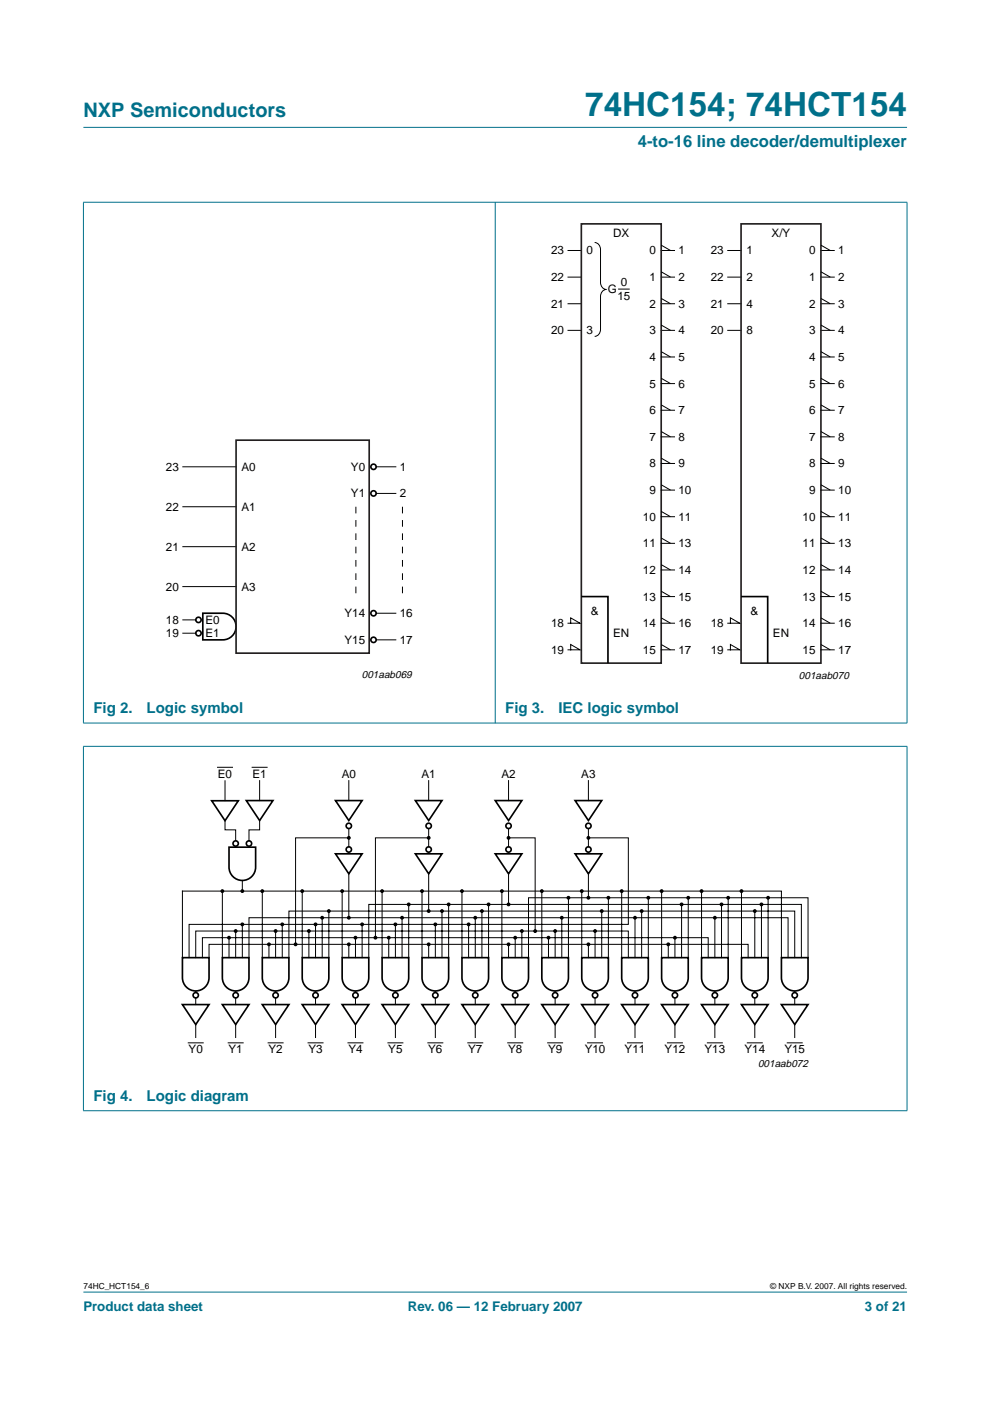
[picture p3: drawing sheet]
<svg xmlns="http://www.w3.org/2000/svg" width="210mm" height="297mm" viewBox="0 0 210 297" stroke-linecap="round" stroke-linejoin="round" font-family="sans-serif">
<g fill="#00708a" stroke="#00708a" stroke-width=".21">
<path d="M17.7 273.9h174.6z"/>
<path d="M17.7 27h174.6z"/>
<path d="M17.7 42.9v110.4z"/>
<path d="M105 42.8v110.5z"/>
<path d="M192.3 42.9v110.4z"/>
<path d="M17.6 42.9h174.8z"/>
<path d="M17.6 153.3h174.8z"/>
<path d="M17.7 158.3v77.2z"/>
<path d="M192.3 158.3v77.2z"/>
<path d="M17.6 158.2h174.8z"/>
<path d="M17.6 235.5h174.8z"/>
</g>
<g fill="none" stroke="#000" stroke-width=".21">
<path d="M120.4 58.8h2.9M120.4 53.1h2.9M126.1 51.4a1.36 1.36 0 0 1 1.2 1.5v7a1.41 1.41 0 0 0 1.3 1.5 1.36 1.36 0 0 0-1.3 1.5v6.9a1.41 1.41 0 0 1-1.2 1.5M140.2 58.8h2.8M140.2 53.1h2.8M140.2 52l2 1.1M140.2 57.6l2 1.2M154.3 58.8h2.8M154.3 53.1h2.8M174.1 58.8h2.8M174.1 53.1h2.8M174.1 52l1.9 1.1"/>
<path d="M174.1 57.6l1.9 1.2M120.4 64.4h2.9M120.4 70h2.9M131.2 61.3h2.2M140.2 64.4h2.8M140.2 70h2.8M140.2 63.3l2 1.1M140.2 68.9l2 1.1M140.2 75.7h2.8M140.2 74.6l2 1.1M154.3 64.4h2.8M154.3 70h2.8"/>
<path d="M174.1 64.4h2.8M174.1 70h2.8M174.1 75.7h2.8M174.1 63.3l1.9 1.1M174.1 68.9l1.9 1.1M174.1 74.6l1.9 1.1M38.8 99h11.3M79.8 99h4.1M140.2 81.3h2.8M140.2 80.2l2 1.1M140.2 87h2.8M140.2 85.8l2 1.2"/>
<path d="M140.2 92.6h2.8M140.2 91.5l2 1.1M140.2 98.3h2.8M140.2 97.1l2 1.2M174.1 81.3h2.8M174.1 87h2.8M174.1 92.6h2.8M174.1 98.3h2.8M174.1 80.2l1.9 1.1M174.1 85.8l1.9 1.2M174.1 91.5l1.9 1.1M174.1 97.1l1.9 1.2"/>
<path d="M38.8 115.9h11.3M38.8 107.4h11.3M79.8 104.6h4.1M140.2 103.9h2.8M140.2 102.8l2 1.1M140.2 109.6h2.8M140.2 108.4l2 1.2M140.2 115.2h2.8M140.2 114.1l2 1.1M140.2 119.7l2 1.1M174.1 103.9h2.8M174.1 109.6h2.8"/>
<path d="M174.1 115.2h2.8M174.1 102.8l1.9 1.1M174.1 108.4l1.9 1.2M174.1 114.1l1.9 1.1M174.1 119.7l1.9 1.1M38.8 131.4h2.7M38.8 134.2h2.7M38.8 124.4h11.3M79.8 135.7h4.1M79.8 130h4.1M120.4 137.8h2.6l-2-1.2v1.2M120.4 132.1h2.6l-2-1.1v1.1"/>
<path d="M140.2 120.8h2.8M140.2 126.5h2.8M140.2 125.4l2 1.1M140.2 132.1h2.8M140.2 131l2 1.1M140.2 137.8h2.8M140.2 136.6l2 1.2M154.3 137.8h2.5l-1.9-1.2v1.2M154.3 132.1h2.5l-1.9-1.1v1.1M174.1 120.8h2.8M174.1 126.5h2.8M174.1 132.1h2.8"/>
<path d="M174.1 137.8h2.8M174.1 125.4l1.9 1.1M174.1 131l1.9 1.1M174.1 136.6l1.9 1.2M46 162.7h3.4M47.7 174v1.9h2.3v2.3M47.7 165.5v4.2M53.4 162.7h3.3M55 174v1.9h-2.2v2.4M55 165.5v4.2M74 165.5v4.2M74 175.7v3.8"/>
<path d="M74 177.6h-11.3v22.6M90.9 165.5v4.2M90.9 175.7v3.8M90.9 177.6h-11.3v21.2M107.8 177.6h5.7v19.8M107.8 165.5v4.2M107.8 175.7v3.8M124.8 177.6h8.4v18.4h-93.1v7M124.8 165.5v4.2M124.8 175.7v3.8M47.1 188.9v14.1M48.6 198.8v4.2"/>
<path d="M50 197.4v5.6M51.4 196v7M51.4 186.7v2.2M55.6 188.9v14.1M58.4 197.4v5.6M59.8 196v7M64.1 188.9v14.1M65.5 197.4v5.6M66.9 196v7M68.3 194.6v8.4M69.7 193.2v9.8M72.5 188.9v14.1"/>
<path d="M74 185.3v9.3M75.4 198.8v4.2M76.8 196v7M81 188.9v14.1M82.4 198.8v4.2M83.8 196v7M85.2 194.6v8.4M86.7 191.8v11.2M89.5 188.9v14.1M90.9 185.3v7.9M92.3 196v7M93.7 193.2v9.8"/>
<path d="M95.1 191.8v11.2M97.9 188.9v14.1M99.4 196v7M100.8 194.6v8.4M102.2 193.2v9.8M103.6 191.8v11.2M106.4 188.9v14.1M107.8 185.3v6.5M109.2 198.8v4.2M110.6 197.4v5.6M114.9 188.9v14.1M116.3 198.8v4.2"/>
<path d="M117.7 197.4v5.6M119.1 194.6v8.4M120.5 190.3v12.7M123.3 188.9v14.1M124.8 185.3v5M126.2 197.4v5.6M127.6 193.2v9.8M129 190.3v12.7M131.8 188.9v14.1M134.6 194.6v8.4M136 193.2v9.8M137.5 190.3v12.7"/>
<path d="M140.3 188.9v14.1M143.1 198.8v4.2M144.5 191.8v11.2M145.9 190.3v12.7M148.7 188.9v14.1M151.6 194.6v8.4M153 191.8v11.2M154.4 190.3v12.7M157.2 188.9v14.1M160 193.2v9.8M161.4 191.8v11.2M162.9 190.3v12.7"/>
<path d="M38.7 203v-14.1h127v14.1M41.5 203v-5.6h91.7v5.6M41.5 211.6v1.4M41.5 217.2v2.8M42.9 203v-4.2h107.3v4.2M44.3 203v-2.8h114.3v2.8M50 211.6v1.4M50 217.2v2.8M52.8 203v-8.4h114.3v8.4M57 200.2v2.8M58.4 211.6v1.4M58.4 217.2v2.8"/>
<path d="M61.3 203v-9.8h107.2v9.8M66.9 211.6v1.4M66.9 217.2v2.8M74 200.2v2.8M75.4 211.6v1.4M75.4 217.2v2.8M78.2 203v-11.2h91.7v11.2M83.8 211.6v1.4M83.8 217.2v2.8M90.9 200.2v2.8M92.3 211.6v1.4M92.3 217.2v2.8"/>
<path d="M100.8 211.6v1.4M100.8 217.2v2.8M107.8 200.2v2.8M109.2 211.6v1.4M109.2 217.2v2.8M112.1 203v-12.7h59.2v12.7M117.7 211.6v1.4M117.7 217.2v2.8M124.8 200.2v2.8M126.2 211.6v1.4M126.2 217.2v2.8M134.6 211.6v1.4"/>
<path d="M134.6 217.2v2.8M141.7 200.2v2.8M143.1 211.6v1.4M143.1 217.2v2.8M151.6 211.6v1.4M151.6 217.2v2.8M160 211.6v1.4M160 217.2v2.8M168.5 211.6v1.4M168.5 217.2v2.8M39.8 221.1h3.4M48.3 221.1h3.4"/>
<path d="M56.7 221.1h3.4M65.2 221.1h3.4M73.7 221.1h3.4M82.1 221.1h3.4M90.6 221.1h3.4M99.1 221.1h3.4M107.5 221.1h3.4M116 221.1h3.4M124.5 221.1h3.4M132.9 221.1h3.4M141.4 221.1h3.4M149.9 221.1h3.4"/>
<path d="M158.3 221.1h3.4M166.8 221.1h3.4"/>
</g>
<g fill="none" stroke="#000" stroke-width=".35">
<path d="M43 130h4.2a2.82 2.82 0 0 1 2.9 2.8 2.82 2.82 0 0 1-2.9 2.9h-4.2zM123.3 126.5h5.6v14.1M157.1 126.5h5.7v14.1M44.9 169.8h5.6l-2.8 4.2zM48.6 179.6h5.6v4.3a2.82 2.82 0 0 1-2.8 2.8 2.82 2.82 0 0 1-2.8-2.8zM52.2 169.7h5.7l-2.9 4.3zM71.1 169.7h5.7l-2.8 4.3zM88.1 169.7h5.6l-2.8 4.3zM105 169.7h5.6l-2.8 4.3zM121.9 169.7h5.7l-2.8 4.3zM71.1 181h5.7l-2.8 4.3zM88.1 181h5.6l-2.8 4.3z"/>
<path d="M105 181h5.6l-2.8 4.3zM121.9 181h5.7l-2.8 4.3zM38.7 203h5.6v4.3a2.82 2.82 0 0 1-2.8 2.8 2.82 2.82 0 0 1-2.8-2.8zM38.7 213h5.6l-2.8 4.2zM47.1 203h5.7v4.3a2.82 2.82 0 0 1-2.8 2.8 2.82 2.82 0 0 1-2.9-2.8zM47.1 213h5.7l-2.8 4.2zM55.6 203h5.7v4.3a2.82 2.82 0 0 1-2.9 2.8 2.82 2.82 0 0 1-2.8-2.8zM55.6 213h5.7l-2.9 4.2zM64.1 203h5.6v4.3a2.82 2.82 0 0 1-2.8 2.8 2.82 2.82 0 0 1-2.8-2.8zM64.1 213h5.6l-2.8 4.2zM72.5 203h5.7v4.3a2.82 2.82 0 0 1-2.8 2.8 2.82 2.82 0 0 1-2.9-2.8zM72.5 213h5.7l-2.8 4.2z"/>
<path d="M81 203h5.7v4.3a2.82 2.82 0 0 1-2.9 2.8 2.82 2.82 0 0 1-2.8-2.8zM81 213h5.7l-2.9 4.2zM89.5 203h5.6v4.3a2.82 2.82 0 0 1-2.8 2.8 2.82 2.82 0 0 1-2.8-2.8zM89.5 213h5.6l-2.8 4.2zM97.9 203h5.7v4.3a2.82 2.82 0 0 1-2.8 2.8 2.82 2.82 0 0 1-2.9-2.8zM97.9 213h5.7l-2.8 4.2zM106.4 203h5.7v4.3a2.82 2.82 0 0 1-2.9 2.8 2.82 2.82 0 0 1-2.8-2.8zM106.4 213h5.7l-2.9 4.2zM114.9 203h5.6v4.3a2.82 2.82 0 0 1-2.8 2.8 2.82 2.82 0 0 1-2.8-2.8zM114.9 213h5.6l-2.8 4.2zM123.3 203h5.7v4.3a2.82 2.82 0 0 1-2.8 2.8 2.82 2.82 0 0 1-2.9-2.8zM123.3 213h5.7l-2.8 4.2z"/>
<path d="M131.8 203h5.7v4.3a2.82 2.82 0 0 1-2.9 2.8 2.82 2.82 0 0 1-2.8-2.8zM131.8 213h5.7l-2.9 4.2zM140.3 203h5.6v4.3a2.82 2.82 0 0 1-2.8 2.8 2.82 2.82 0 0 1-2.8-2.8zM140.3 213h5.6l-2.8 4.2zM148.7 203h5.7v4.3a2.82 2.82 0 0 1-2.8 2.8 2.82 2.82 0 0 1-2.9-2.8zM148.7 213h5.7l-2.8 4.2zM157.2 203h5.7v4.3a2.82 2.82 0 0 1-2.9 2.8 2.82 2.82 0 0 1-2.8-2.8zM157.2 213h5.7l-2.9 4.2zM165.7 203h5.6v4.3a2.82 2.82 0 0 1-2.8 2.8 2.82 2.82 0 0 1-2.8-2.8zM165.7 213h5.6l-2.8 4.2z"/>
<circle cx="79.2" cy="99" r=".56"/>
<circle cx="79.2" cy="104.6" r=".56"/>
<circle cx="42.1" cy="131.4" r=".56"/>
<circle cx="42.1" cy="134.2" r=".56"/>
<circle cx="79.2" cy="135.7" r=".56"/>
<circle cx="79.2" cy="130" r=".56"/>
<circle cx="50" cy="178.8" r=".56"/>
<circle cx="52.8" cy="178.8" r=".56"/>
<circle cx="74" cy="175.1" r=".56"/>
<circle cx="90.9" cy="175.1" r=".56"/>
<circle cx="107.8" cy="175.1" r=".56"/>
<circle cx="124.8" cy="175.1" r=".56"/>
<circle cx="74" cy="180.1" r=".56"/>
<circle cx="90.9" cy="180.1" r=".56"/>
<circle cx="107.8" cy="180.1" r=".56"/>
<circle cx="124.8" cy="180.1" r=".56"/>
<circle cx="41.5" cy="211" r=".56"/>
<circle cx="50" cy="211" r=".56"/>
<circle cx="58.4" cy="211" r=".56"/>
<circle cx="66.9" cy="211" r=".56"/>
<circle cx="75.4" cy="211" r=".56"/>
<circle cx="83.8" cy="211" r=".56"/>
<circle cx="92.3" cy="211" r=".56"/>
<circle cx="100.8" cy="211" r=".56"/>
<circle cx="109.2" cy="211" r=".56"/>
<circle cx="117.7" cy="211" r=".56"/>
<circle cx="126.2" cy="211" r=".56"/>
<circle cx="134.6" cy="211" r=".56"/>
<circle cx="143.1" cy="211" r=".56"/>
<circle cx="151.6" cy="211" r=".56"/>
<circle cx="160" cy="211" r=".56"/>
<circle cx="168.5" cy="211" r=".56"/>
</g>
<path d="M123.3 47.5h16.9v93.1h-16.9zM157.1 47.5h17v93.1h-17zM50.1 93.3h28.2v45.2h-28.2z" fill="none" stroke="#231f20" stroke-width=".35"/>
<path d="M75.5 107.4v19.8M85.3 107.4v19.8" fill="none" stroke="#000" stroke-width=".21" stroke-dasharray="1.4" stroke-linecap="butt"/>
<g fill="#000" stroke="#000" stroke-width=".25">
<circle cx="74" cy="177.6" r=".28"/>
<circle cx="90.9" cy="177.6" r=".28"/>
<circle cx="107.8" cy="177.6" r=".28"/>
<circle cx="124.8" cy="177.6" r=".28"/>
<circle cx="47.1" cy="188.9" r=".28"/>
<circle cx="48.6" cy="198.8" r=".28"/>
<circle cx="50" cy="197.4" r=".28"/>
<circle cx="51.4" cy="196" r=".28"/>
<circle cx="51.4" cy="188.9" r=".28"/>
<circle cx="55.6" cy="188.9" r=".28"/>
<circle cx="58.4" cy="197.4" r=".28"/>
<circle cx="59.8" cy="196" r=".28"/>
<circle cx="64.1" cy="188.9" r=".28"/>
<circle cx="65.5" cy="197.4" r=".28"/>
<circle cx="66.9" cy="196" r=".28"/>
<circle cx="68.3" cy="194.6" r=".28"/>
<circle cx="69.7" cy="193.2" r=".28"/>
<circle cx="72.5" cy="188.9" r=".28"/>
<circle cx="74" cy="194.6" r=".28"/>
<circle cx="75.4" cy="198.8" r=".28"/>
<circle cx="76.8" cy="196" r=".28"/>
<circle cx="79.6" cy="198.8" r=".28"/>
<circle cx="81" cy="188.9" r=".28"/>
<circle cx="82.4" cy="198.8" r=".28"/>
<circle cx="83.8" cy="196" r=".28"/>
<circle cx="85.2" cy="194.6" r=".28"/>
<circle cx="86.7" cy="191.8" r=".28"/>
<circle cx="89.5" cy="188.9" r=".28"/>
<circle cx="90.9" cy="193.2" r=".28"/>
<circle cx="92.3" cy="196" r=".28"/>
<circle cx="93.7" cy="193.2" r=".28"/>
<circle cx="95.1" cy="191.8" r=".28"/>
<circle cx="97.9" cy="188.9" r=".28"/>
<circle cx="99.4" cy="196" r=".28"/>
<circle cx="100.8" cy="194.6" r=".28"/>
<circle cx="102.2" cy="193.2" r=".28"/>
<circle cx="103.6" cy="191.8" r=".28"/>
<circle cx="106.4" cy="188.9" r=".28"/>
<circle cx="107.8" cy="191.8" r=".28"/>
<circle cx="109.2" cy="198.8" r=".28"/>
<circle cx="110.6" cy="197.4" r=".28"/>
<circle cx="113.5" cy="197.4" r=".28"/>
<circle cx="114.9" cy="188.9" r=".28"/>
<circle cx="116.3" cy="198.8" r=".28"/>
<circle cx="117.7" cy="197.4" r=".28"/>
<circle cx="119.1" cy="194.6" r=".28"/>
<circle cx="120.5" cy="190.3" r=".28"/>
<circle cx="123.3" cy="188.9" r=".28"/>
<circle cx="124.8" cy="190.3" r=".28"/>
<circle cx="126.2" cy="197.4" r=".28"/>
<circle cx="127.6" cy="193.2" r=".28"/>
<circle cx="129" cy="190.3" r=".28"/>
<circle cx="131.8" cy="188.9" r=".28"/>
<circle cx="134.6" cy="194.6" r=".28"/>
<circle cx="136" cy="193.2" r=".28"/>
<circle cx="137.5" cy="190.3" r=".28"/>
<circle cx="140.3" cy="188.9" r=".28"/>
<circle cx="143.1" cy="198.8" r=".28"/>
<circle cx="144.5" cy="191.8" r=".28"/>
<circle cx="145.9" cy="190.3" r=".28"/>
<circle cx="148.7" cy="188.9" r=".28"/>
<circle cx="151.6" cy="194.6" r=".28"/>
<circle cx="153" cy="191.8" r=".28"/>
<circle cx="154.4" cy="190.3" r=".28"/>
<circle cx="157.2" cy="188.9" r=".28"/>
<circle cx="160" cy="193.2" r=".28"/>
<circle cx="161.4" cy="191.8" r=".28"/>
<circle cx="162.9" cy="190.3" r=".28"/>
<circle cx="57" cy="200.2" r=".28"/>
<circle cx="62.7" cy="200.2" r=".28"/>
<circle cx="74" cy="200.2" r=".28"/>
<circle cx="90.9" cy="200.2" r=".28"/>
<circle cx="107.8" cy="200.2" r=".28"/>
<circle cx="124.8" cy="200.2" r=".28"/>
<circle cx="141.7" cy="200.2" r=".28"/>
</g>
<text font-size="7.1" fill="#00708a" x="124.1" y="24.7">74HC154; 74HCT154</text>
<text font-size="4.2" fill="#00708a" x="17.7" y="24.9">NXP Semiconductors</text>
<text font-size="3.5" fill="#00708a" x="135.2" y="31.1">4-to-16 line decoder/demultiplexer</text>
<g font-size="3.2" fill="#00708a">
<text x="19.8" y="151.2">Fig 2.</text>
<text x="31.1" y="151.2">Logic symbol</text>
<text x="107.1" y="151.2">Fig 3.</text>
<text x="118.4" y="151.2">IEC logic symbol</text>
<text x="19.8" y="233.4">Fig 4.</text>
<text x="31.1" y="233.4">Logic diagram</text>
</g>
<g font-size="2.8" fill="#00708a">
<text x="17.7" y="278">Product data sheet</text>
<text x="86.5" y="278">Rev. 06 — 12 February 2007</text>
<text x="183.4" y="278">3 of 21</text>
</g>
<g font-size="2.5">
<text x="116.8" y="54">23</text>
<text x="124.4" y="54">0</text>
<text x="130" y="50.3">DX</text>
<text x="137.7" y="54">0</text>
<text x="143.9" y="54">1</text>
<text x="150.7" y="54">23</text>
<text x="158.3" y="54">1</text>
<text x="163.6" y="50.3">X/Y</text>
<text x="171.6" y="54">0</text>
<text x="177.7" y="54">1</text>
<text x="116.8" y="59.6">22</text>
<text x="137.7" y="59.6">1</text>
<text x="143.9" y="59.6">2</text>
<text x="150.7" y="59.6">22</text>
<text x="158.3" y="59.6">2</text>
<text x="171.6" y="59.6">1</text>
<text x="177.7" y="59.6">2</text>
<text x="116.8" y="65.2">21</text>
<text x="128.9" y="62.1">G</text>
<text x="130.9" y="63.6">15</text>
<text x="131.6" y="60.7">0</text>
<text x="137.7" y="65.2">2</text>
<text x="143.9" y="65.2">3</text>
<text x="150.7" y="65.2">21</text>
<text x="158.3" y="65.2">4</text>
<text x="171.6" y="65.2">2</text>
<text x="177.7" y="65.2">3</text>
<text x="116.8" y="70.9">20</text>
<text x="124.4" y="70.9">3</text>
<text x="137.7" y="70.9">3</text>
<text x="143.9" y="70.9">4</text>
<text x="150.7" y="70.9">20</text>
<text x="158.3" y="70.9">8</text>
<text x="171.6" y="70.9">3</text>
<text x="177.7" y="70.9">4</text>
<text x="137.7" y="76.5">4</text>
<text x="143.9" y="76.5">5</text>
<text x="171.6" y="76.5">4</text>
<text x="177.7" y="76.5">5</text>
<text x="137.7" y="82.2">5</text>
<text x="143.9" y="82.2">6</text>
<text x="171.6" y="82.2">5</text>
<text x="177.7" y="82.2">6</text>
<text x="137.7" y="87.8">6</text>
<text x="143.9" y="87.8">7</text>
<text x="171.6" y="87.8">6</text>
<text x="177.7" y="87.8">7</text>
<text x="137.7" y="93.5">7</text>
<text x="143.9" y="93.5">8</text>
<text x="171.6" y="93.5">7</text>
<text x="177.7" y="93.5">8</text>
<text x="35.2" y="99.8">23</text>
<text x="51.2" y="99.8">A0</text>
<text x="74.4" y="99.8">Y0</text>
<text x="84.8" y="99.8">1</text>
<text x="137.7" y="99.1">8</text>
<text x="143.9" y="99.1">9</text>
<text x="171.6" y="99.1">8</text>
<text x="177.7" y="99.1">9</text>
<text x="74.4" y="105.5">Y1</text>
<text x="84.8" y="105.5">2</text>
<text x="137.7" y="104.8">9</text>
<text x="143.9" y="104.8">10</text>
<text x="171.6" y="104.8">9</text>
<text x="177.7" y="104.8">10</text>
<text x="35.2" y="108.3">22</text>
<text x="51.2" y="108.3">A1</text>
<text x="136.3" y="110.4">10</text>
<text x="143.9" y="110.4">11</text>
<text x="170.2" y="110.4">10</text>
<text x="177.7" y="110.4">11</text>
<text x="35.2" y="116.8">21</text>
<text x="51.2" y="116.8">A2</text>
<text x="136.3" y="116">11</text>
<text x="143.9" y="116">13</text>
<text x="170.2" y="116">11</text>
<text x="177.7" y="116">13</text>
<text x="35.2" y="125.2">20</text>
<text x="51.2" y="125.2">A3</text>
<text x="136.3" y="121.7">12</text>
<text x="143.9" y="121.7">14</text>
<text x="170.2" y="121.7">12</text>
<text x="177.7" y="121.7">14</text>
<text x="73" y="130.9">Y14</text>
<text x="84.8" y="130.9">16</text>
<text x="125.3" y="130.4">&amp;</text>
<text x="136.3" y="127.3">13</text>
<text x="143.9" y="127.3">15</text>
<text x="159.1" y="130.4">&amp;</text>
<text x="170.2" y="127.3">13</text>
<text x="177.7" y="127.3">15</text>
<text x="35.2" y="132.3">18</text>
<text x="35.2" y="135.1">19</text>
<text x="43.6" y="132.3">E0</text>
<text x="43.6" y="135.1">E1</text>
<text x="73" y="136.5">Y15</text>
<text x="84.8" y="136.5">17</text>
<text x="116.8" y="133">18</text>
<text x="130" y="135">EN</text>
<text x="136.3" y="133">14</text>
<text x="143.9" y="133">16</text>
<text x="150.7" y="133">18</text>
<text x="163.9" y="135">EN</text>
<text x="170.2" y="133">14</text>
<text x="177.7" y="133">16</text>
<text x="116.8" y="138.6">19</text>
<text x="136.3" y="138.6">15</text>
<text x="143.9" y="138.6">17</text>
<text x="150.7" y="138.6">19</text>
<text x="170.2" y="138.6">15</text>
<text x="177.7" y="138.6">17</text>
<text x="46.2" y="164.9">E0</text>
<text x="53.5" y="164.9">E1</text>
<text x="72.4" y="164.9">A0</text>
<text x="89.4" y="164.9">A1</text>
<text x="106.3" y="164.9">A2</text>
<text x="123.2" y="164.9">A3</text>
<text x="40" y="223.4">Y0</text>
<text x="48.5" y="223.4">Y1</text>
<text x="56.9" y="223.4">Y2</text>
<text x="65.4" y="223.4">Y3</text>
<text x="73.9" y="223.4">Y4</text>
<text x="82.3" y="223.4">Y5</text>
<text x="90.8" y="223.4">Y6</text>
<text x="99.3" y="223.4">Y7</text>
<text x="107.7" y="223.4">Y8</text>
<text x="116.2" y="223.4">Y9</text>
<text x="124" y="223.4">Y10</text>
<text x="132.4" y="223.4">Y11</text>
<text x="140.9" y="223.4">Y12</text>
<text x="149.4" y="223.4">Y13</text>
<text x="157.8" y="223.4">Y14</text>
<text x="166.3" y="223.4">Y15</text>
</g>
<g font-size="2.2">
<text x="76.7" y="143.8">001aab069</text>
<text x="169.4" y="144">001aab070</text>
<text x="160.7" y="226.2">001aab072</text>
</g>
<g font-size="1.8">
<text x="17.7" y="273.4">74HC_HCT154_6</text>
<text x="163.3" y="273.4">© NXP B.V. 2007. All rights reserved.</text>
</g>
</svg>
